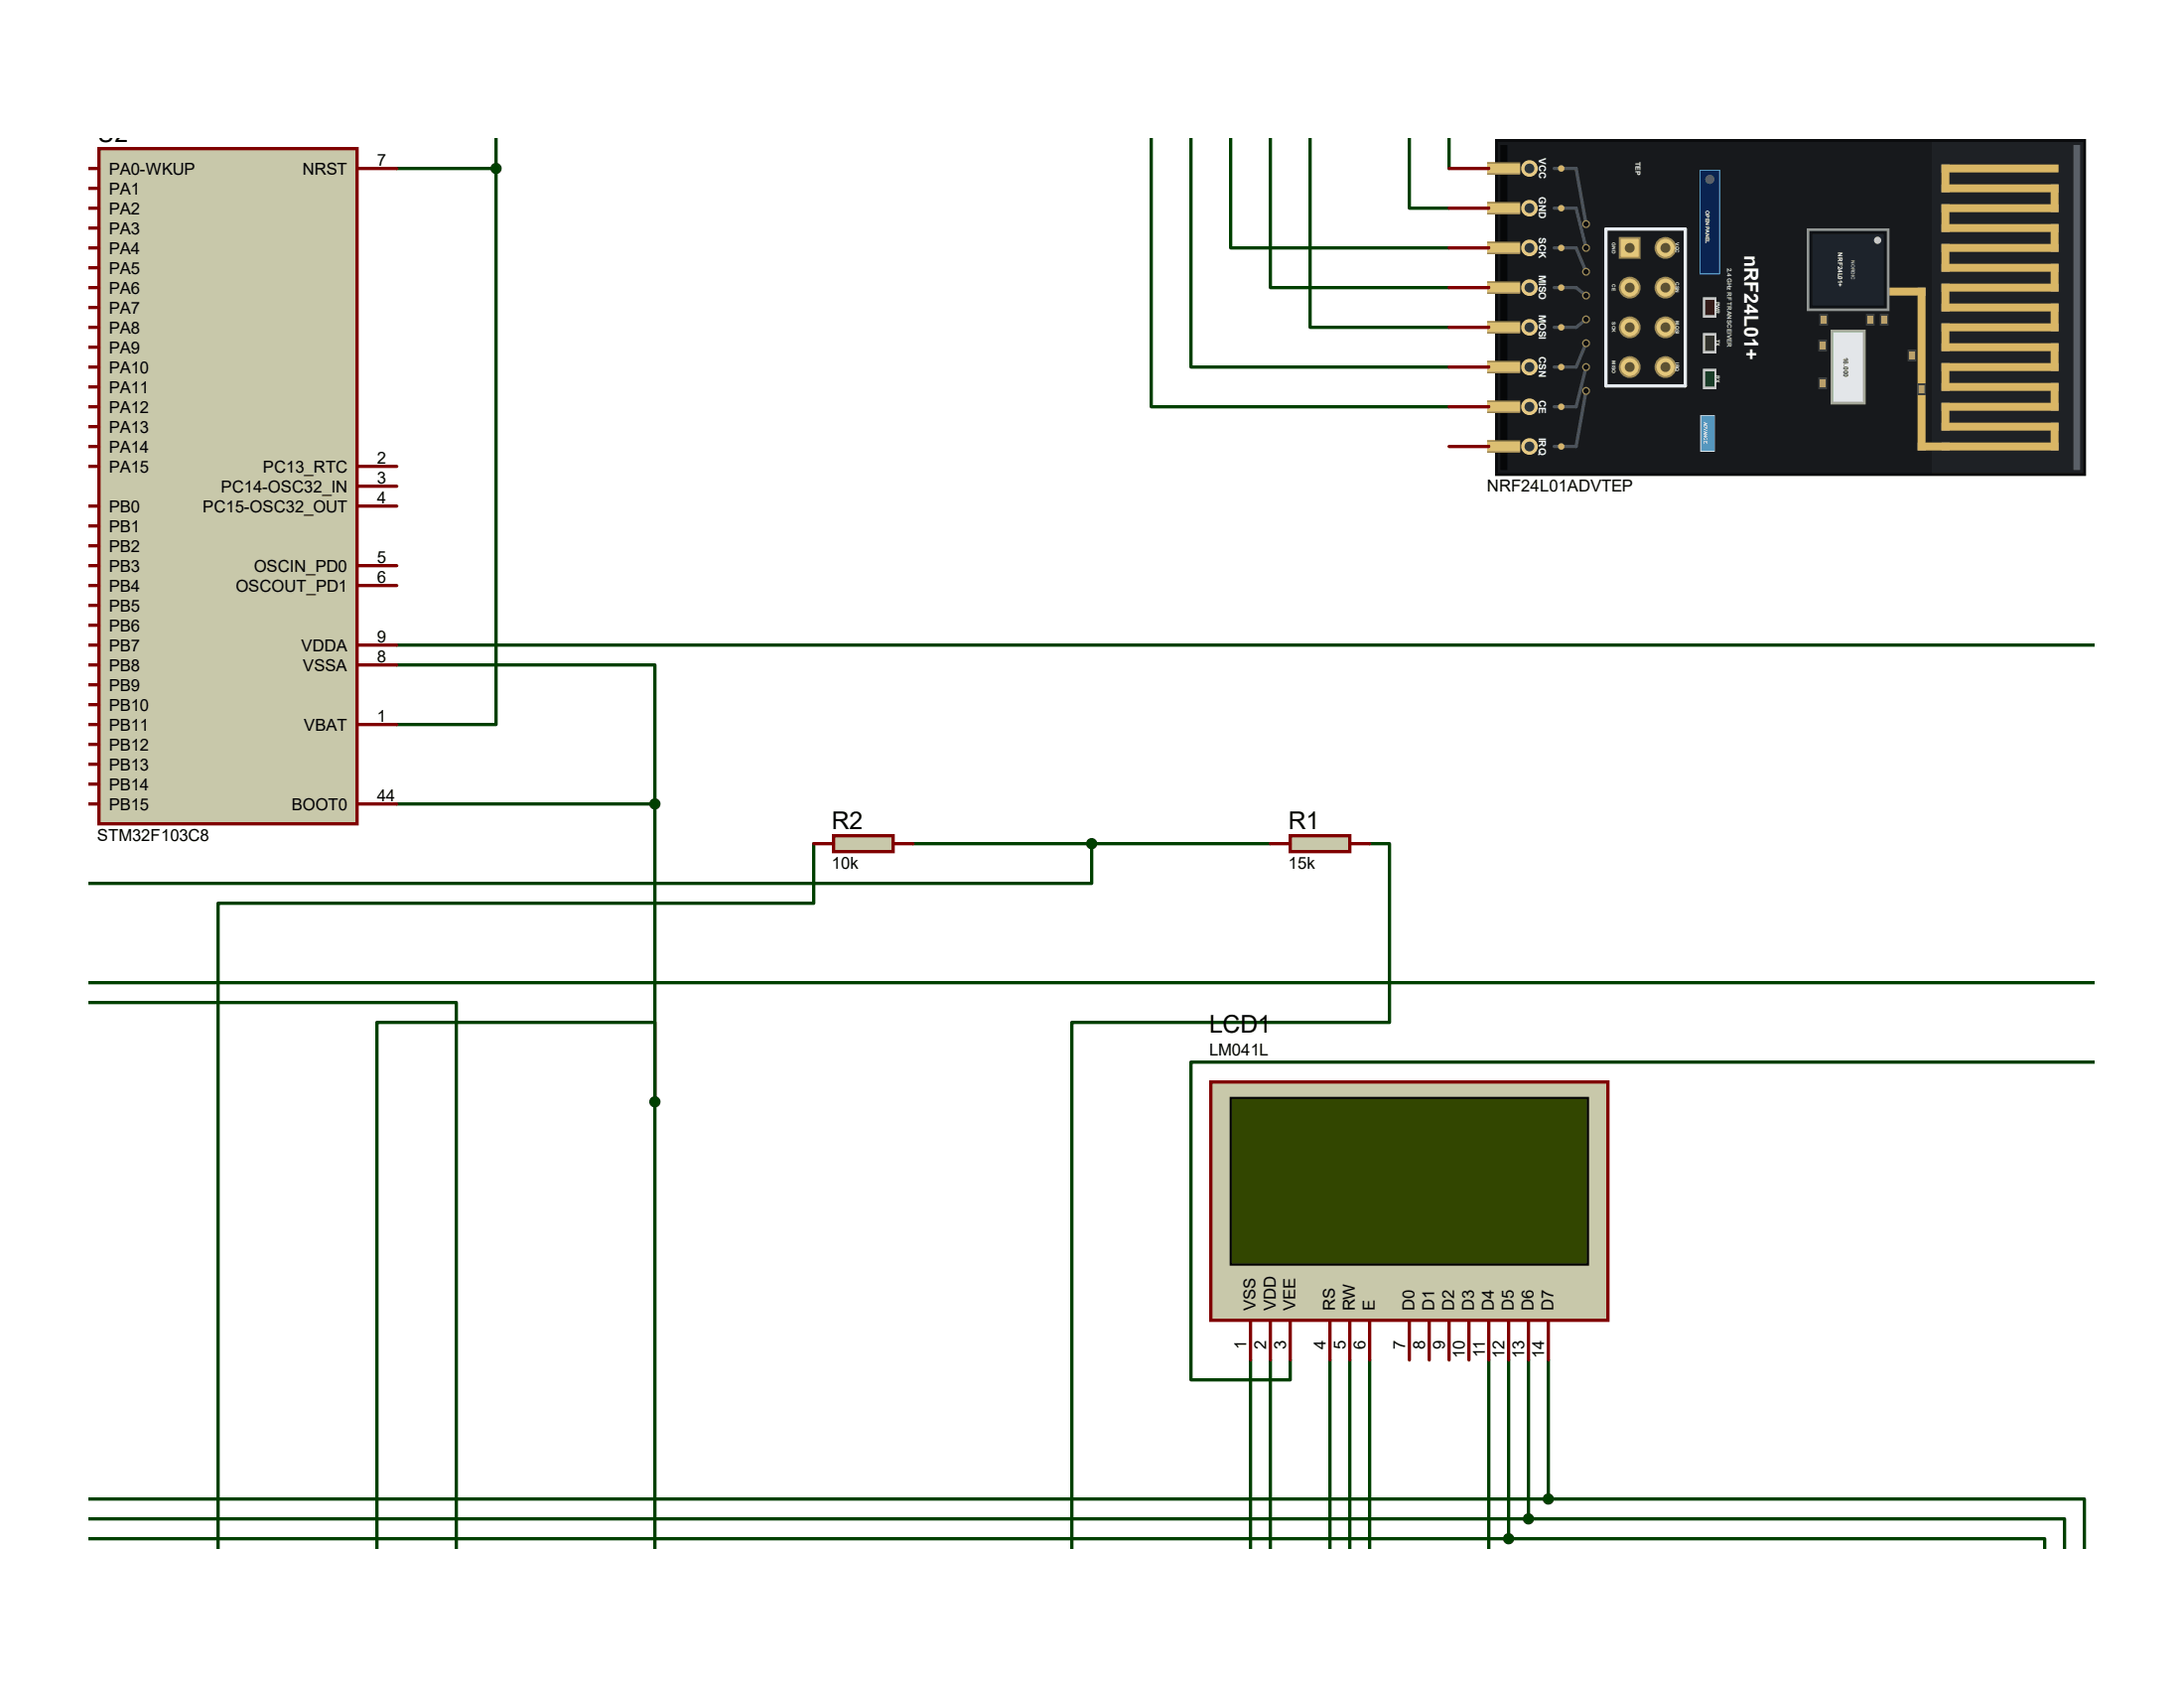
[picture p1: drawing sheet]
<svg xmlns="http://www.w3.org/2000/svg" width="279mm" height="216mm" viewBox="0 0 279 216" stroke-linecap="round" stroke-linejoin="round" font-family="sans-serif">
<g fill="none" stroke="#004000" stroke-width=".42">
<path d="M63.5 17.7v3.8M147.3 17.7v34.3h38.1M152.4 17.7v29.2h33M157.4 17.7v14h28M162.5 17.7v19.1h22.9M167.6 17.7v24.2h17.8M180.3 17.7v8.9h5.1M185.4 17.7v3.8M50.8 21.5h12.7M63.5 21.5v71.2h-12.7M50.8 85h33v17.8M50.8 82.5h217.2"/>
<path d="M50.8 102.8h33M83.8 102.8v95.4M104.1 107.9v7.6h-76.2v82.7M116.8 107.9h45.7M139.7 107.9v5.1h-128.4M175.2 107.9h2.6v22.9h-40.7v67.4M11.3 128.2h47.1v70M11.3 125.7h256.7M268 135.8h-115.6v40.7h12.7v-2.6M83.8 140.9v-10.1h-35.6v67.4M160 173.9v24.3M162.5 173.9v24.3"/>
<path d="M170.1 173.9v24.3M172.7 173.9v24.3M175.2 173.9v24.3M190.5 173.9v24.3M193 173.9v22.9M195.5 173.9v20.4M198.1 173.9v17.8M11.3 196.8h181.7M11.3 194.3h184.2M11.3 191.7h186.8M193 196.8h68.6v1.4M195.5 194.3h68.6v3.9"/>
<path d="M198.1 191.7h68.6v6.5"/>
</g>
<g fill="#0b0c0e" stroke="#0b0c0e" stroke-width=".42">
<path d="M191.5 18h75.2v42.7h-75.2z"/>
<circle cx="202.9" cy="28.7" r=".13"/>
<circle cx="202.9" cy="31.7" r=".13"/>
<circle cx="202.9" cy="34.8" r=".13"/>
<circle cx="202.9" cy="37.8" r=".13"/>
<circle cx="202.9" cy="40.9" r=".13"/>
<circle cx="202.9" cy="43.9" r=".13"/>
<circle cx="202.9" cy="46.9" r=".13"/>
<circle cx="202.9" cy="50" r=".13"/>
</g>
<path d="M191.9 18.4h74.4v41.9h-74.4z" fill="#17191c" stroke="#17191c" stroke-width=".42"/>
<path d="M247.4 18.4h18.9v41.9h-18.9z" fill="#1e2125" stroke="#1e2125" stroke-width=".42"/>
<path d="M265.5 18.8h.4v41.1h-.4z" fill="#5a6068" stroke="#5a6068" stroke-width=".42"/>
<path d="M192.2 18.8h.4v41.1h-.4z" fill="#060708" stroke="#060708" stroke-width=".42"/>
<path d="M198.8 21.5h2.8l1.3 7.2M198.8 26.6h2.8l1.3 5.1M198.8 31.7h2.8l1.3 3.1M198.8 36.8h2.8l1.3 1M202.9 40.9l-1.3 1h-2.8M202.9 43.9l-1.3 3h-2.8M202.9 46.9l-1.3 5.1h-2.8M202.9 50l-1.3 7.1h-2.8" fill="none" stroke="#4b525b" stroke-width=".42"/>
<g fill="#c8b06b" stroke="#c8b06b" stroke-width=".42">
<circle cx="199.7" cy="21.5" r=".21"/>
<circle cx="199.7" cy="26.6" r=".21"/>
<circle cx="199.7" cy="31.7" r=".21"/>
<circle cx="199.7" cy="36.8" r=".21"/>
<circle cx="199.7" cy="41.9" r=".21"/>
<circle cx="199.7" cy="46.9" r=".21"/>
<circle cx="199.7" cy="52" r=".21"/>
<circle cx="199.7" cy="57.1" r=".21"/>
</g>
<g fill="#9c8a55" stroke="#9c8a55" stroke-width=".42">
<path d="M207.3 30.5h2.4v2.4h-2.4z"/>
<circle cx="202.9" cy="28.7" r=".3"/>
<circle cx="202.9" cy="31.7" r=".3"/>
<circle cx="202.9" cy="34.8" r=".3"/>
<circle cx="202.9" cy="37.8" r=".3"/>
<circle cx="202.9" cy="40.9" r=".3"/>
<circle cx="202.9" cy="43.9" r=".3"/>
<circle cx="202.9" cy="46.9" r=".3"/>
<circle cx="202.9" cy="50" r=".3"/>
<circle cx="208.5" cy="36.8" r="1.19"/>
<circle cx="208.5" cy="41.9" r="1.19"/>
<circle cx="208.5" cy="46.9" r="1.19"/>
<circle cx="213.1" cy="31.7" r="1.19"/>
<circle cx="213.1" cy="36.8" r="1.19"/>
<circle cx="213.1" cy="41.9" r="1.19"/>
<circle cx="213.1" cy="46.9" r="1.19"/>
</g>
<g fill="#d9b665" stroke="#d9b665" stroke-width=".42">
<path d="M248.6 21.3h14.5v.5h-14.5z"/>
<path d="M248.6 21.3h.6v3.1h-.6z"/>
<path d="M248.6 23.8h14.5v.6h-14.5z"/>
<path d="M262.6 23.8h.5v3.1h-.5z"/>
<path d="M248.6 26.3h14.5v.6h-14.5z"/>
<path d="M248.6 26.3h.6v3.2h-.6z"/>
<path d="M248.6 28.9h14.5v.6h-14.5z"/>
<path d="M262.6 28.9h.5v3.1h-.5z"/>
<path d="M248.6 31.4h14.5v.6h-14.5z"/>
<path d="M248.6 31.4h.6v3.1h-.6z"/>
<path d="M248.6 34h14.5v.5h-14.5z"/>
<path d="M262.6 34h.5v3.1h-.5z"/>
<path d="M248.6 36.5h14.5v.6h-14.5z"/>
<path d="M248.6 36.5h.6v3.1h-.6z"/>
<path d="M248.6 39h14.5v.6h-14.5z"/>
<path d="M262.6 39h.5v3.2h-.5z"/>
<path d="M248.6 41.6h14.5v.6h-14.5z"/>
<path d="M248.6 41.6h.6v3.1h-.6z"/>
<path d="M248.6 44.1h14.5v.6h-14.5z"/>
<path d="M262.6 44.1h.5v3.1h-.5z"/>
<path d="M248.6 46.7h14.5v.5h-14.5z"/>
<path d="M248.6 46.7h.6v3.1h-.6z"/>
<path d="M248.6 49.2h14.5v.6h-14.5z"/>
<path d="M262.6 49.2h.5v3.1h-.5z"/>
<path d="M248.6 51.7h14.5v.6h-14.5z"/>
<path d="M248.6 51.7h.6v3.2h-.6z"/>
<path d="M248.6 54.3h14.5v.6h-14.5z"/>
<path d="M262.6 54.3h.5v3.1h-.5z"/>
<path d="M248.6 56.8h14.5v.6h-14.5z"/>
<path d="M245.5 56.8h3.7v.6h-3.7z"/>
<path d="M245.5 37h.6v20.4h-.6z"/>
<path d="M241.2 37h4.9v.6h-4.9z"/>
</g>
<path d="M231.4 29.4h10.1v10.2h-10.1z" fill="#8e949b" stroke="#8e949b" stroke-width=".42"/>
<path d="M231.7 29.8h9.5v9.4h-9.5z" fill="#0d1117" stroke="#0d1117" stroke-width=".42"/>
<path d="M232.1 30.1h8.7v8.8h-8.7z" fill="#1d232b" stroke="#1d232b" stroke-width=".42"/>
<circle cx="240.2" cy="30.7" r=".25" fill="#c8c8c8" stroke="#c8c8c8" stroke-width=".42"/>
<path d="M234.4 42.4h4.1v9.1h-4.1z" fill="#9ea3a8" stroke="#9ea3a8" stroke-width=".42"/>
<path d="M234.7 42.7h3.4v8.5h-3.4z" fill="#e3e6e9" stroke="#e3e6e9" stroke-width=".42"/>
<g fill="#3a434d" stroke="#3a434d" stroke-width=".42">
<path d="M240.7 40.3h.7v1.1h-.7z"/>
<path d="M238.9 40.3h.7v1.1h-.7z"/>
<path d="M233 40.3h.6v1.1h-.6z"/>
<path d="M232.8 43.6h.7v1.1h-.7z"/>
<path d="M232.8 48.5h.7v1.1h-.7z"/>
<path d="M244.3 44.9h.6v1.1h-.6z"/>
<path d="M245.5 49.2h.7v1.1h-.7z"/>
</g>
<g fill="#b29b78" stroke="#b29b78" stroke-width=".42">
<path d="M240.9 40.6h.3v.6h-.3z"/>
<path d="M239.1 40.6h.3v.6h-.3z"/>
<path d="M233.1 40.6h.4v.6h-.4z"/>
<path d="M233 43.9h.3v.6h-.3z"/>
<path d="M233 48.7h.3v.6h-.3z"/>
<path d="M244.4 45.2h.4v.6h-.4z"/>
<path d="M245.7 49.5h.3v.6h-.3z"/>
</g>
<path d="M205.4 29.3h10.2v20.1h-10.2z" fill="none" stroke="#e6ebf0" stroke-width=".42"/>
<g fill="#e3c77a" stroke="#e3c77a" stroke-width=".42">
<path d="M207.6 30.8h1.8v1.8h-1.8z"/>
<circle cx="208.5" cy="36.8" r=".93"/>
<circle cx="208.5" cy="41.9" r=".93"/>
<circle cx="208.5" cy="46.9" r=".93"/>
<circle cx="213.1" cy="31.7" r=".93"/>
<circle cx="213.1" cy="36.8" r=".93"/>
<circle cx="213.1" cy="41.9" r=".93"/>
<circle cx="213.1" cy="46.9" r=".93"/>
</g>
<g fill="#5d5232" stroke="#5d5232" stroke-width=".42">
<circle cx="208.5" cy="31.7" r=".42"/>
<circle cx="208.5" cy="36.8" r=".42"/>
<circle cx="208.5" cy="41.9" r=".42"/>
<circle cx="208.5" cy="46.9" r=".42"/>
<circle cx="213.1" cy="31.7" r=".42"/>
<circle cx="213.1" cy="36.8" r=".42"/>
<circle cx="213.1" cy="41.9" r=".42"/>
<circle cx="213.1" cy="46.9" r=".42"/>
</g>
<g fill="#c3c8ce" stroke="#c3c8ce" stroke-width=".42">
<path d="M218.1 38.2h1.3v2.2h-1.3z"/>
<path d="M218.1 42.8h1.3v2.2h-1.3z"/>
<path d="M218.1 47.4h1.3v2.2h-1.3z"/>
</g>
<path d="M218.4 38.6h.7v1.5h-.7z" fill="#4d1f1f" stroke="#4d1f1f" stroke-width=".42"/>
<path d="M218.4 43.1h.7v1.6h-.7z" fill="#4d3418" stroke="#4d3418" stroke-width=".42"/>
<path d="M218.4 47.7h.7v1.5h-.7z" fill="#183f29" stroke="#183f29" stroke-width=".42"/>
<path d="M217.7 53.3h1.5v4.3h-1.5z" fill="#bfe6ff" stroke="#bfe6ff" stroke-width=".42"/>
<path d="M217.8 53.4h1.3v4h-1.3z" fill="#0e9af9" stroke="#0e9af9" stroke-width=".42"/>
<g fill="#8b7438" stroke="#8b7438" stroke-width=".42">
<path d="M190.5 21h3.8v1.1h-3.8z"/>
<path d="M190.5 26h3.8v1.2h-3.8z"/>
<path d="M190.5 31.1h3.8v1.2h-3.8z"/>
<path d="M190.5 36.2h3.8v1.2h-3.8z"/>
<path d="M190.5 41.3h3.8v1.2h-3.8z"/>
<path d="M190.5 46.4h3.8v1.1h-3.8z"/>
<path d="M190.5 51.4h3.8v1.2h-3.8z"/>
<path d="M190.5 56.5h3.8v1.2h-3.8z"/>
</g>
<g fill="#dcbf72" stroke="#dcbf72" stroke-width=".42">
<path d="M190.5 21.1h3.8v.9h-3.8z"/>
<path d="M190.5 26.2h3.8v.9h-3.8z"/>
<path d="M190.5 31.3h3.8v.8h-3.8z"/>
<path d="M190.5 36.4h3.8v.8h-3.8z"/>
<path d="M190.5 41.4h3.8v.9h-3.8z"/>
<path d="M190.5 46.5h3.8v.9h-3.8z"/>
<path d="M190.5 51.6h3.8v.9h-3.8z"/>
<path d="M190.5 56.7h3.8v.8h-3.8z"/>
</g>
<g fill="#f1d38b" stroke="#f1d38b" stroke-width=".42">
<circle cx="195.7" cy="21.5" r=".85"/>
<circle cx="195.7" cy="26.6" r=".85"/>
<circle cx="195.7" cy="31.7" r=".85"/>
<circle cx="195.7" cy="36.8" r=".85"/>
<circle cx="195.7" cy="41.9" r=".85"/>
<circle cx="195.7" cy="46.9" r=".85"/>
<circle cx="195.7" cy="52" r=".85"/>
<circle cx="195.7" cy="57.1" r=".85"/>
</g>
<g fill="#263744" stroke="#263744" stroke-width=".42">
<circle cx="195.7" cy="21.5" r=".42"/>
<circle cx="195.7" cy="26.6" r=".42"/>
<circle cx="195.7" cy="31.7" r=".42"/>
<circle cx="195.7" cy="36.8" r=".42"/>
<circle cx="195.7" cy="41.9" r=".42"/>
<circle cx="195.7" cy="46.9" r=".42"/>
<circle cx="195.7" cy="52" r=".42"/>
<circle cx="195.7" cy="57.1" r=".42"/>
</g>
<path d="M217.6 21.9h2.2v13h-2.2z" fill="#6f9be0" stroke="#6f9be0" stroke-width=".42"/>
<path d="M217.8 22.1h1.9v12.7h-1.9z" fill="#0a2350" stroke="#0a2350" stroke-width=".42"/>
<circle cx="218.7" cy="22.9" r=".38" fill="#5c646c" stroke="#5c646c" stroke-width=".42"/>
<path d="M185.4 21.5h5.1M185.4 26.6h5.1M185.4 31.7h5.1M185.4 36.8h5.1M185.4 41.9h5.1M185.4 46.9h5.1M185.4 52h5.1M185.4 57.1h5.1" fill="none" stroke="#800000" stroke-width=".42"/>
<path d="M12.7 19h33v86.4h-33z" fill="#c8c8aa" stroke="#800000" stroke-width=".42"/>
<g fill="none" stroke="#800000" stroke-width=".42">
<path d="M11.3 21.5h1.4M11.3 26.6h1.4M11.3 24.1h1.4M11.3 29.2h1.4M11.3 31.7h1.4M11.3 34.2h1.4M11.3 36.8h1.4M11.3 39.3h1.4M45.7 21.5h5.1M11.3 41.9h1.4M11.3 44.4h1.4M11.3 46.9h1.4"/>
<path d="M11.3 49.5h1.4M11.3 52h1.4M11.3 54.6h1.4M11.3 57.1h1.4M11.3 59.6h1.4M45.7 59.6h5.1M11.3 72.3h1.4M11.3 74.9h1.4M11.3 64.7h1.4M11.3 67.3h1.4M11.3 69.8h1.4M11.3 77.4h1.4"/>
<path d="M11.3 80h1.4M45.7 72.3h5.1M45.7 74.9h5.1M45.7 64.7h5.1M45.7 62.2h5.1M11.3 85h1.4M11.3 87.6h1.4M11.3 90.1h1.4M11.3 92.7h1.4M11.3 82.5h1.4M11.3 95.2h1.4M11.3 97.7h1.4"/>
<path d="M45.7 85h5.1M45.7 92.7h5.1M45.7 82.5h5.1M11.3 102.8h1.4M11.3 100.3h1.4M45.7 102.8h5.1"/>
</g>
<path d="M165.1 106.9h7.6v2h-7.6z" fill="#c8c8aa" stroke="#800000" stroke-width=".42"/>
<path d="M162.5 107.9h2.6M172.7 107.9h2.5" fill="none" stroke="#800000" stroke-width=".42"/>
<path d="M106.6 106.9h7.7v2h-7.7z" fill="#c8c8aa" stroke="#800000" stroke-width=".42"/>
<path d="M104.1 107.9h2.5M114.3 107.9h2.5" fill="none" stroke="#800000" stroke-width=".42"/>
<g fill="#004000" stroke="#004000" stroke-width=".42">
<circle cx="139.7" cy="107.9" r=".51"/>
<circle cx="83.8" cy="140.9" r=".51"/>
<circle cx="83.8" cy="102.8" r=".51"/>
<circle cx="63.5" cy="21.5" r=".51"/>
</g>
<path d="M154.9 138.4h50.8v30.5h-50.8z" fill="#c8c8aa" stroke="#800000" stroke-width=".42"/>
<path d="M157.4 140.4h45.8v21.4h-45.8z" fill="#324600" stroke="#000" stroke-width=".25"/>
<g fill="none" stroke="#800000" stroke-width=".42">
<path d="M160 168.9v5M162.5 168.9v5M165.1 168.9v5M170.1 168.9v5M172.7 168.9v5M175.2 168.9v5M180.3 168.9v5M182.8 168.9v5M185.4 168.9v5M187.9 168.9v5M190.5 168.9v5M193 168.9v5"/>
<path d="M195.5 168.9v5M198.1 168.9v5"/>
</g>
<g fill="#004000" stroke="#004000" stroke-width=".42">
<circle cx="193" cy="196.8" r=".51"/>
<circle cx="195.5" cy="194.3" r=".51"/>
<circle cx="198.1" cy="191.7" r=".51"/>
</g>
<g font-size="3.1">
<text x="12.4" y="18.1">U2</text>
<text x="106.4" y="106">R2</text>
<text x="164.8" y="106">R1</text>
<text x="154.7" y="132.1">LCD1</text>
</g>
<text font-size="2.5" fill="#fff" x="223.1" y="32.6" transform="rotate(90 223.1 32.6)">nRF24L01+</text>
<g font-size="2.1">
<text x="13.9" y="22.3">PA0-WKUP</text>
<text x="38.7" y="22.3">NRST</text>
<text x="48.2" y="21.2">7</text>
<text x="13.9" y="27.4">PA2</text>
<text x="13.9" y="24.8">PA1</text>
<text x="13.9" y="29.9">PA3</text>
<text x="13.9" y="32.5">PA4</text>
<text x="13.9" y="35">PA5</text>
<text x="13.9" y="37.5">PA6</text>
<text x="13.9" y="40.1">PA7</text>
<text x="13.9" y="42.6">PA8</text>
<text x="13.9" y="45.2">PA9</text>
<text x="13.9" y="47.7">PA10</text>
<text x="13.9" y="50.2">PA11</text>
<text x="13.9" y="52.8">PA12</text>
<text x="13.9" y="55.3">PA13</text>
<text x="13.9" y="57.9">PA14</text>
<text x="48.2" y="59.3">2</text>
<text x="13.9" y="65.5">PB0</text>
<text x="13.9" y="60.4">PA15</text>
<text x="26" y="65.5">PC15-OSC32_OUT</text>
<text x="28.3" y="62.9">PC14-OSC32_IN</text>
<text x="33.7" y="60.4">PC13_RTC</text>
<text x="48.2" y="61.8">3</text>
<text x="48.2" y="64.3">4</text>
<text x="190.2" y="62.8">NRF24L01ADVTEP</text>
<text x="13.9" y="68">PB1</text>
<text x="13.9" y="70.6">PB2</text>
<text x="48.2" y="72">5</text>
<text x="13.9" y="73.1">PB3</text>
<text x="13.9" y="75.6">PB4</text>
<text x="30.1" y="75.6">OSCOUT_PD1</text>
<text x="32.5" y="73.1">OSCIN_PD0</text>
<text x="48.2" y="74.5">6</text>
<text x="13.9" y="78.2">PB5</text>
<text x="13.9" y="80.7">PB6</text>
<text x="13.9" y="83.3">PB7</text>
<text x="38.6" y="83.3">VDDA</text>
<text x="48.2" y="82.1">9</text>
<text x="13.9" y="85.8">PB8</text>
<text x="13.9" y="88.3">PB9</text>
<text x="38.8" y="85.8">VSSA</text>
<text x="48.2" y="84.7">8</text>
<text x="13.9" y="90.9">PB10</text>
<text x="13.9" y="93.4">PB11</text>
<text x="13.9" y="96">PB12</text>
<text x="38.9" y="93.4">VBAT</text>
<text x="48.2" y="92.3">1</text>
<text x="13.9" y="98.5">PB13</text>
<text x="13.9" y="101">PB14</text>
<text x="12.4" y="107.5">STM32F103C8</text>
<text x="13.9" y="103.6">PB15</text>
<text x="37.3" y="103.6">BOOT0</text>
<text x="48.2" y="102.4">44</text>
<text x="106.4" y="111.1">10k</text>
<text x="164.8" y="111.1">15k</text>
<text x="154.7" y="135">LM041L</text>
<text x="160.7" y="167.6" transform="rotate(-90 160.7 167.6)">VSS</text>
<text x="163.2" y="167.6" transform="rotate(-90 163.2 167.6)">VDD</text>
<text x="165.7" y="167.6" transform="rotate(-90 165.7 167.6)">VEE</text>
<text x="170.8" y="167.6" transform="rotate(-90 170.8 167.6)">RS</text>
<text x="173.4" y="167.6" transform="rotate(-90 173.4 167.6)">RW</text>
<text x="175.9" y="167.6" transform="rotate(-90 175.9 167.6)">E</text>
<text x="181" y="167.6" transform="rotate(-90 181 167.6)">D0</text>
<text x="183.5" y="167.6" transform="rotate(-90 183.5 167.6)">D1</text>
<text x="186.1" y="167.6" transform="rotate(-90 186.1 167.6)">D2</text>
<text x="188.6" y="167.6" transform="rotate(-90 188.6 167.6)">D3</text>
<text x="191.1" y="167.6" transform="rotate(-90 191.1 167.6)">D4</text>
<text x="193.7" y="167.6" transform="rotate(-90 193.7 167.6)">D5</text>
<text x="196.2" y="167.6" transform="rotate(-90 196.2 167.6)">D6</text>
<text x="198.8" y="167.6" transform="rotate(-90 198.8 167.6)">D7</text>
<text x="159.5" y="172.6" transform="rotate(-90 159.5 172.6)">1</text>
<text x="162" y="172.6" transform="rotate(-90 162 172.6)">2</text>
<text x="164.5" y="172.6" transform="rotate(-90 164.5 172.6)">3</text>
<text x="169.6" y="172.6" transform="rotate(-90 169.6 172.6)">4</text>
<text x="172.2" y="172.6" transform="rotate(-90 172.2 172.6)">5</text>
<text x="174.7" y="172.6" transform="rotate(-90 174.7 172.6)">6</text>
<text x="179.8" y="172.6" transform="rotate(-90 179.8 172.6)">7</text>
<text x="182.3" y="172.6" transform="rotate(-90 182.3 172.6)">8</text>
<text x="184.9" y="172.6" transform="rotate(-90 184.9 172.6)">9</text>
<text x="187.4" y="173.7" transform="rotate(-90 187.4 173.7)">10</text>
<text x="189.9" y="173.6" transform="rotate(-90 189.9 173.6)">11</text>
<text x="192.5" y="173.7" transform="rotate(-90 192.5 173.7)">12</text>
<text x="195" y="173.7" transform="rotate(-90 195 173.7)">13</text>
<text x="197.6" y="173.7" transform="rotate(-90 197.6 173.7)">14</text>
</g>
<g font-size="1.3" fill="#eef8fc">
<text x="196.9" y="20.2" transform="rotate(90 196.9 20.2)">VCC</text>
<text x="196.9" y="25.2" transform="rotate(90 196.9 25.2)">GND</text>
<text x="196.9" y="30.4" transform="rotate(90 196.9 30.4)">SCK</text>
<text x="196.9" y="35.1" transform="rotate(90 196.9 35.1)">MISO</text>
<text x="196.9" y="40.2" transform="rotate(90 196.9 40.2)">MOSI</text>
<text x="196.9" y="45.6" transform="rotate(90 196.9 45.6)">CSN</text>
<text x="196.9" y="51.1" transform="rotate(90 196.9 51.1)">CE</text>
<text x="196.9" y="56" transform="rotate(90 196.9 56)">IRQ</text>
</g>
<text font-size=".9" fill="#eef8fc" x="209.2" y="20.7" transform="rotate(90 209.2 20.7)">TEP</text>
<text font-size=".8" fill="#c9d3dc" x="221" y="34.2" transform="rotate(90 221 34.2)">2.4 GHz RF TRANSCEIVER</text>
<text font-size=".8" fill="#fff" x="235.2" y="32.3" transform="rotate(90 235.2 32.3)">NRF24L01+</text>
<text font-size=".8" fill="#3d434b" x="235.8" y="45.7" transform="rotate(90 235.8 45.7)">16.000</text>
<text font-size=".7" fill="#fff" x="218.2" y="26.9" transform="rotate(90 218.2 26.9)">OPEN PANEL</text>
<g font-size=".7" fill="#e6ebf0">
<text x="219.5" y="38.6" transform="rotate(90 219.5 38.6)">PWR</text>
<text x="219.5" y="43.5" transform="rotate(90 219.5 43.5)">TX</text>
<text x="219.5" y="48" transform="rotate(90 219.5 48)">RX</text>
</g>
<g font-size=".6" fill="#e6ebf0">
<text x="206.2" y="31" transform="rotate(90 206.2 31)">GND</text>
<text x="214.4" y="31" transform="rotate(90 214.4 31)">VCC</text>
<text x="206.2" y="36.4" transform="rotate(90 206.2 36.4)">CE</text>
<text x="206.2" y="41.2" transform="rotate(90 206.2 41.2)">SCK</text>
<text x="214.4" y="36.1" transform="rotate(90 214.4 36.1)">CSN</text>
<text x="214.4" y="41.1" transform="rotate(90 214.4 41.1)">MOSI</text>
<text x="206.2" y="46.1" transform="rotate(90 206.2 46.1)">MISO</text>
<text x="214.4" y="46.4" transform="rotate(90 214.4 46.4)">IRQ</text>
</g>
<text font-size=".6" fill="#9fb8c6" x="236.8" y="33.3" transform="rotate(90 236.8 33.3)">NORDIC</text>
<text font-size=".6" fill="#fff" x="218" y="54" transform="rotate(90 218 54)">ADVANCE</text>
</svg>
